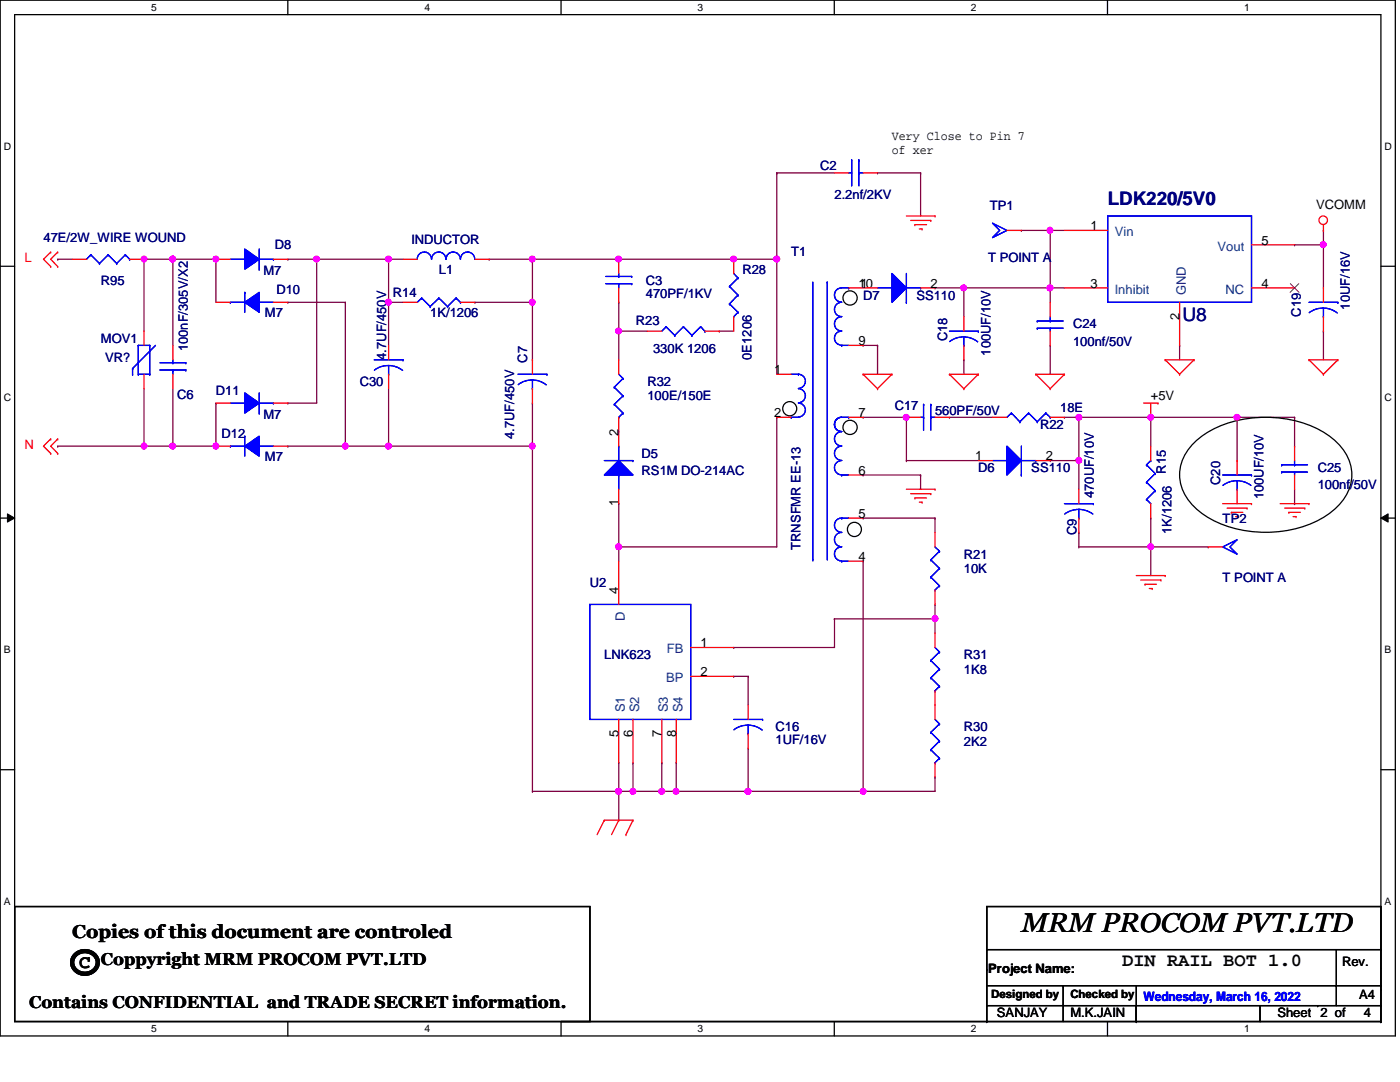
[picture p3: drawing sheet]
<svg xmlns="http://www.w3.org/2000/svg" width="279mm" height="216mm" viewBox="0 0 279 216" stroke-linecap="round" stroke-linejoin="round" font-family="sans-serif">
<path d="M0 0h278.5v206.7h-278.5zM2.9 2.9h272.7v200.9h-272.7z" fill="none" stroke="#000" stroke-width=".25"/>
<g fill="#fff">
<path d="M30.2 .3h1.1v2.3h-1.1z"/>
<path d="M30.2 204.1h1.1v2.3h-1.1z"/>
</g>
<path d="M57.4 0v2.9M57.4 203.8v2.9" fill="none" stroke="#000" stroke-width=".25"/>
<g fill="#fff">
<path d="M84.7 .3h1.1v2.3h-1.1z"/>
<path d="M84.7 204.1h1.1v2.3h-1.1z"/>
</g>
<path d="M112 0v2.9M112 203.8v2.9" fill="none" stroke="#000" stroke-width=".25"/>
<g fill="#fff">
<path d="M139.2 .3h1.1v2.3h-1.1z"/>
<path d="M139.2 204.1h1.1v2.3h-1.1z"/>
</g>
<path d="M166.5 0v2.9M166.5 203.8v2.9" fill="none" stroke="#000" stroke-width=".25"/>
<g fill="#fff">
<path d="M193.8 .3h1.1v2.3h-1.1z"/>
<path d="M193.8 204.1h1.1v2.3h-1.1z"/>
</g>
<path d="M221 0v2.9M221 203.8v2.9" fill="none" stroke="#000" stroke-width=".25"/>
<g fill="#fff">
<path d="M248.3 .3h1.1v2.3h-1.1z"/>
<path d="M248.3 204.1h1.1v2.3h-1.1z"/>
<path d="M.8 28h1.4v2.3h-1.4z"/>
<path d="M276.3 28h1.4v2.3h-1.4z"/>
<path d="M.8 78.2h1.4v2.3h-1.4z"/>
<path d="M276.3 78.2h1.4v2.3h-1.4z"/>
</g>
<path d="M0 53.1h2.9M275.6 53.1h2.9" fill="none" stroke="#000" stroke-width=".25"/>
<g fill="#fff">
<path d="M.8 128.5h1.3v2.2h-1.3z"/>
<path d="M276.3 128.5h1.3v2.2h-1.3z"/>
</g>
<path d="M0 103.4h2.9M275.6 103.4h2.9" fill="none" stroke="#000" stroke-width=".25"/>
<path d="M1.5 102.5l1.4 .9-1.4 .8zM275.6 103.4l1.4-.9v1.7z" fill="#000"/>
<path d="M1.5 102.5l1.4 .9-1.4 .8zM275.6 103.4l1.4-.9v1.7z" fill="none" stroke="#000" stroke-width=".2"/>
<g fill="#fff">
<path d="M.8 178.7h1.3v2.2h-1.3z"/>
<path d="M276.3 178.7h1.3v2.2h-1.3z"/>
</g>
<path d="M0 153.6h2.9M275.6 153.6h2.9" fill="none" stroke="#000" stroke-width=".25"/>
<path d="M77.6 60.3h.1M77.6 60.3v8.6" fill="none" stroke="#800040" stroke-width=".25"/>
<circle cx="77.5" cy="60.3" r=".56" fill="#f0f"/>
<circle cx="77.5" cy="60.3" r=".56" fill="none" stroke="#f0f" stroke-width=".25"/>
<path d="M43.1 51.7h.1M43.1 51.7v8.6M63.2 51.7h.1M63.2 51.7v28.7h-5.8M43.1 80.4h.1M43.1 80.4v8.6M57.4 80.4h.1" fill="none" stroke="#800040" stroke-width=".25"/>
<circle cx="63.2" cy="51.7" r=".56" fill="#f0f"/>
<circle cx="63.2" cy="51.7" r=".56" fill="none" stroke="#f0f" stroke-width=".25"/>
<path d="M34.5 51.7h.1M34.5 51.7h8.6M57.4 51.7h.1M57.4 51.7h5.8M57.4 60.3h.1M57.4 60.3h11.5M68.9 60.3h.1M68.9 60.3v28.7h-11.5M57.4 89h.1" fill="none" stroke="#800040" stroke-width=".25"/>
<circle cx="43.1" cy="51.7" r=".56" fill="#f0f"/>
<circle cx="43.1" cy="51.7" r=".56" fill="none" stroke="#f0f" stroke-width=".25"/>
<circle cx="34.5" cy="51.7" r=".56" fill="#f0f"/>
<circle cx="34.5" cy="51.7" r=".56" fill="none" stroke="#f0f" stroke-width=".25"/>
<path d="M11.5 51.7h.1M11.5 51.7h2.9M34.5 89h.1M34.5 89h8.6" fill="none" stroke="#800040" stroke-width=".25"/>
<circle cx="43.1" cy="89" r=".56" fill="#f0f"/>
<circle cx="43.1" cy="89" r=".56" fill="none" stroke="#f0f" stroke-width=".25"/>
<circle cx="34.4" cy="89" r=".56" fill="#f0f"/>
<circle cx="34.4" cy="89" r=".56" fill="none" stroke="#f0f" stroke-width=".25"/>
<path d="M28.7 51.7h.1M28.7 51.7v14.4M28.7 77.6v11.4M28.7 89h.1" fill="none" stroke="#800040" stroke-width=".25"/>
<circle cx="28.7" cy="51.7" r=".56" fill="#f0f"/>
<circle cx="28.7" cy="51.7" r=".56" fill="none" stroke="#f0f" stroke-width=".25"/>
<path d="M34.5 51.7h.1M34.5 51.7v17.2" fill="none" stroke="#800040" stroke-width=".25"/>
<circle cx="34.5" cy="51.7" r=".56" fill="#f0f"/>
<circle cx="34.5" cy="51.7" r=".56" fill="none" stroke="#f0f" stroke-width=".25"/>
<path d="M28.7 51.7h.1M28.7 51.7h5.8M34.5 77.6v11.4M28.7 89h.1M28.7 89h5.8M34.5 89h.1" fill="none" stroke="#800040" stroke-width=".25"/>
<circle cx="28.7" cy="89" r=".56" fill="#f0f"/>
<circle cx="28.7" cy="89" r=".56" fill="none" stroke="#f0f" stroke-width=".25"/>
<path d="M63.2 51.7h.1M63.2 51.7h14.4M11.5 89h.1M11.5 89h17.2M68.9 89h.1M68.9 89h8.7" fill="none" stroke="#800040" stroke-width=".25"/>
<circle cx="77.5" cy="89" r=".56" fill="#f0f"/>
<circle cx="77.5" cy="89" r=".56" fill="none" stroke="#f0f" stroke-width=".25"/>
<circle cx="68.9" cy="89" r=".56" fill="#f0f"/>
<circle cx="68.9" cy="89" r=".56" fill="none" stroke="#f0f" stroke-width=".25"/>
<path d="M77.6 51.7h.1M77.6 51.7v8.6M77.6 51.7h2.8M77.6 60.3h.1M77.6 77.6v11.4M77.6 60.3h2.8M77.6 89h.1" fill="none" stroke="#800040" stroke-width=".25"/>
<circle cx="77.5" cy="51.7" r=".56" fill="#f0f"/>
<circle cx="77.5" cy="51.7" r=".56" fill="none" stroke="#f0f" stroke-width=".25"/>
<path d="M97.6 51.7h.1M97.6 51.7h8.7v8.6M106.3 60.3h.1" fill="none" stroke="#800040" stroke-width=".25"/>
<circle cx="106.2" cy="60.3" r=".56" fill="#f0f"/>
<circle cx="106.2" cy="60.3" r=".56" fill="none" stroke="#f0f" stroke-width=".25"/>
<path d="M106.3 89h.1M106.3 89v68.9" fill="none" stroke="#800040" stroke-width=".25"/>
<circle cx="106.2" cy="89" r=".56" fill="#f0f"/>
<circle cx="106.2" cy="89" r=".56" fill="none" stroke="#f0f" stroke-width=".25"/>
<path d="M94.8 60.3h.1M94.8 60.3h11.5M77.6 89h.1M77.6 89h28.7M172.3 94.8h.1M172.3 94.8h11.4M180.9 83.3h.1M180.9 83.3v8.6M183.7 94.8h.1M183.7 94.8v2.8" fill="none" stroke="#800040" stroke-width=".25"/>
<circle cx="180.8" cy="83.3" r=".56" fill="#f0f"/>
<circle cx="180.8" cy="83.3" r=".56" fill="none" stroke="#f0f" stroke-width=".25"/>
<path d="M180.9 91.9h.1M180.9 91.9h14.3M189.5 83.3h.1M189.5 83.3h8.6M215.3 83.3h.1M215.3 83.3v8.6" fill="none" stroke="#800040" stroke-width=".25"/>
<circle cx="215.3" cy="91.9" r=".56" fill="#f0f"/>
<circle cx="215.3" cy="91.9" r=".56" fill="none" stroke="#f0f" stroke-width=".25"/>
<circle cx="215.3" cy="83.3" r=".56" fill="#f0f"/>
<circle cx="215.3" cy="83.3" r=".56" fill="none" stroke="#f0f" stroke-width=".25"/>
<path d="M215.3 106.3h.1M215.3 106.3v2.8M186.6 120.6h.1M186.6 120.6v2.9M149.3 157.9h.1M149.3 157.9h23" fill="none" stroke="#800040" stroke-width=".25"/>
<circle cx="149.3" cy="157.9" r=".56" fill="#f0f"/>
<circle cx="149.3" cy="157.9" r=".56" fill="none" stroke="#f0f" stroke-width=".25"/>
<path d="M215.3 83.3h.1M215.3 83.3h14.4M229.7 83.3h.1M229.7 83.3v5.7" fill="none" stroke="#800040" stroke-width=".25"/>
<circle cx="229.7" cy="83.3" r=".56" fill="#f0f"/>
<circle cx="229.7" cy="83.3" r=".56" fill="none" stroke="#f0f" stroke-width=".25"/>
<path d="M123.5 66.1h.1M123.5 66.1v5.7M229.7 103.4h.1M229.7 103.4v5.7" fill="none" stroke="#800040" stroke-width=".25"/>
<circle cx="123.4" cy="66" r=".56" fill="#f0f"/>
<circle cx="123.4" cy="66" r=".56" fill="none" stroke="#f0f" stroke-width=".25"/>
<path d="M135 157.9h.1M149.3 149.3h.1M149.3 149.3v8.6h-14.3" fill="none" stroke="#800040" stroke-width=".25"/>
<circle cx="149.3" cy="157.9" r=".56" fill="#f0f"/>
<circle cx="149.3" cy="157.9" r=".56" fill="none" stroke="#f0f" stroke-width=".25"/>
<circle cx="134.9" cy="157.9" r=".56" fill="#f0f"/>
<circle cx="134.9" cy="157.9" r=".56" fill="none" stroke="#f0f" stroke-width=".25"/>
<path d="M123.5 152.2h.1M123.5 157.9h.1M123.5 152.2v5.7M126.3 152.2h.1M126.3 152.2v5.7h-2.8" fill="none" stroke="#800040" stroke-width=".25"/>
<circle cx="123.4" cy="157.9" r=".56" fill="#f0f"/>
<circle cx="123.4" cy="157.9" r=".56" fill="none" stroke="#f0f" stroke-width=".25"/>
<path d="M126.3 157.9h.1M132.1 152.2h.1M132.1 152.2v5.7h-5.8" fill="none" stroke="#800040" stroke-width=".25"/>
<circle cx="126.3" cy="157.9" r=".56" fill="#f0f"/>
<circle cx="126.3" cy="157.9" r=".56" fill="none" stroke="#f0f" stroke-width=".25"/>
<path d="M132.1 157.9h.1M135 152.2h.1M135 152.2v5.7h-2.9" fill="none" stroke="#800040" stroke-width=".25"/>
<circle cx="132.1" cy="157.9" r=".56" fill="#f0f"/>
<circle cx="132.1" cy="157.9" r=".56" fill="none" stroke="#f0f" stroke-width=".25"/>
<path d="M172.3 83.3h.1M172.3 83.3h8.6M209.6 91.9h.1M209.6 91.9h5.7M215.3 109.1h.1M215.3 109.1h14.4M146.4 135h.1M146.4 135h2.9M123.5 157.9h.1M123.5 157.9v5.8" fill="none" stroke="#800040" stroke-width=".25"/>
<circle cx="123.4" cy="157.9" r=".56" fill="#f0f"/>
<circle cx="123.4" cy="157.9" r=".56" fill="none" stroke="#f0f" stroke-width=".25"/>
<path d="M155 83.3h.1M155 83.3v25.8h-31.5M123.5 109.1h.1M149.3 135h.1M149.3 135v5.7M106.3 157.9h.1M106.3 157.9h17.2" fill="none" stroke="#800040" stroke-width=".25"/>
<circle cx="123.4" cy="109.1" r=".56" fill="#f0f"/>
<circle cx="123.4" cy="109.1" r=".56" fill="none" stroke="#f0f" stroke-width=".25"/>
<path d="M123.5 109.1h.1M123.5 100.5h.1M123.5 100.5v11.5M172.3 157.9h.1M172.3 157.9h14.3" fill="none" stroke="#800040" stroke-width=".25"/>
<circle cx="172.2" cy="157.9" r=".56" fill="#f0f"/>
<circle cx="172.2" cy="157.9" r=".56" fill="none" stroke="#f0f" stroke-width=".25"/>
<path d="M146.4 51.7h.1M146.4 51.7h8.6M186.6 155h.1M186.6 155v2.9" fill="none" stroke="#800040" stroke-width=".25"/>
<circle cx="155" cy="51.7" r=".56" fill="#f0f"/>
<circle cx="155" cy="51.7" r=".56" fill="none" stroke="#f0f" stroke-width=".25"/>
<circle cx="146.4" cy="51.7" r=".56" fill="#f0f"/>
<circle cx="146.4" cy="51.7" r=".56" fill="none" stroke="#f0f" stroke-width=".25"/>
<g fill="none" stroke="#800040" stroke-width=".25">
<path d="M155 51.7h.1M155 51.7v23M123.5 66.1h.1M123.5 66.1h5.7M143.6 66.1h.1M143.6 66.1h2.8M175.1 68.9h.1M175.1 68.9v5.8M215.3 91.9h.1M215.3 91.9v5.7M172.3 103.4h.1M172.3 103.4h14.3"/>
<path d="M186.6 103.4h.1M186.6 103.4v2.9M146.4 129.2h.1M146.4 129.2h20.1"/>
</g>
<circle cx="155" cy="51.7" r=".56" fill="#f0f"/>
<circle cx="155" cy="51.7" r=".56" fill="none" stroke="#f0f" stroke-width=".25"/>
<g fill="none" stroke="#800040" stroke-width=".25">
<path d="M155 34.5h.1M155 34.5h11.5M155 34.5v17.2M175.1 34.5h.1M175.1 34.5h8.6M172.3 68.9h.1M172.3 68.9h2.8M172.3 112h.1M172.3 112v45.9M166.5 123.5h.1M166.5 123.5v5.7M166.5 123.5h20.1"/>
<path d="M186.6 123.5h.1M186.6 123.5v2.8"/>
</g>
<circle cx="186.6" cy="123.4" r=".56" fill="#f0f"/>
<circle cx="186.6" cy="123.4" r=".56" fill="none" stroke="#f0f" stroke-width=".25"/>
<path d="M183.7 34.5h.1M183.7 34.5v8.6M229.7 109.1h.1M229.7 109.1v5.8" fill="none" stroke="#800040" stroke-width=".25"/>
<circle cx="229.7" cy="109.1" r=".56" fill="#f0f"/>
<circle cx="229.7" cy="109.1" r=".56" fill="none" stroke="#f0f" stroke-width=".25"/>
<path d="M106.3 51.7h.1M106.3 51.7h17.2" fill="none" stroke="#800040" stroke-width=".25"/>
<circle cx="106.2" cy="51.7" r=".56" fill="#f0f"/>
<circle cx="106.2" cy="51.7" r=".56" fill="none" stroke="#f0f" stroke-width=".25"/>
<path d="M123.5 51.7h.1M123.5 51.7h22.9M123.5 60.3h.1M123.5 60.3v5.8M106.3 80.4h.1M106.3 80.4v8.6" fill="none" stroke="#800040" stroke-width=".25"/>
<circle cx="123.4" cy="51.7" r=".56" fill="#f0f"/>
<circle cx="123.4" cy="51.7" r=".56" fill="none" stroke="#f0f" stroke-width=".25"/>
<path d="M192.4 57.4h.1M192.4 57.4v5.8" fill="none" stroke="#800040" stroke-width=".25"/>
<circle cx="192.3" cy="57.4" r=".56" fill="#f0f"/>
<circle cx="192.3" cy="57.4" r=".56" fill="none" stroke="#f0f" stroke-width=".25"/>
<path d="M192.4 57.4h.1M192.4 57.4h17.2" fill="none" stroke="#800040" stroke-width=".25"/>
<circle cx="209.5" cy="57.4" r=".56" fill="#f0f"/>
<circle cx="209.5" cy="57.4" r=".56" fill="none" stroke="#f0f" stroke-width=".25"/>
<path d="M209.6 46h.1M209.6 46h2.8M258.4 48.9h.1M258.4 48.9h5.7M264.1 48.9h.1M264.1 48.9v8.5M264.1 66.1h.1M264.1 66.1v5.7" fill="none" stroke="#800040" stroke-width=".25"/>
<circle cx="264.1" cy="48.8" r=".56" fill="#f0f"/>
<circle cx="264.1" cy="48.8" r=".56" fill="none" stroke="#f0f" stroke-width=".25"/>
<g fill="none" stroke="#800040" stroke-width=".25">
<path d="M186.6 57.4h.1M186.6 57.4h5.8M209.6 57.4h.1M209.6 57.4v2.9M209.6 57.4h2.8M264.1 46h.1M264.1 46v2.9M192.4 71.8h.1M192.4 71.8v2.9M209.6 68.9h.1M209.6 68.9v5.8M235.4 68.9h.1"/>
<path d="M235.4 68.9v2.9"/>
</g>
<circle cx="209.5" cy="57.4" r=".56" fill="#f0f"/>
<circle cx="209.5" cy="57.4" r=".56" fill="none" stroke="#f0f" stroke-width=".25"/>
<path d="M209.6 46h.1M209.6 46v11.4" fill="none" stroke="#800040" stroke-width=".25"/>
<circle cx="209.5" cy="45.9" r=".56" fill="#f0f"/>
<circle cx="209.5" cy="45.9" r=".56" fill="none" stroke="#f0f" stroke-width=".25"/>
<path d="M203.8 46h.1M203.8 46h5.8M106.3 71.8h.1M106.3 60.3v11.5M212.4 83.3h.1M212.4 83.3h2.9M229.7 83.3h17.2M246.9 83.3h.1M229.7 109.1h11.4M241.1 109.1h.1" fill="none" stroke="#800040" stroke-width=".25"/>
<circle cx="246.9" cy="83.3" r=".56" fill="#f0f"/>
<circle cx="246.9" cy="83.3" r=".56" fill="none" stroke="#f0f" stroke-width=".25"/>
<path d="M246.9 91.9h.1M258.4 83.3h.1M258.4 89h.1M258.4 83.3h-11.5v8.6M258.4 83.3v5.7M258.4 97.6v2.9M258.4 100.5h.1" fill="none" stroke="#800040" stroke-width=".25"/>
<g fill="none" stroke="#f00" stroke-width=".25">
<path d="M10.1 50.3h.1M10.1 53.2h.1M10.1 50.3l-1.4 1.4 1.4 1.5M11.5 50.3h.1M11.5 53.2h.1M11.5 50.3l-1.4 1.4 1.4 1.5M180.9 43.1h5.7M181.7 44h4.1M182.6 44.8h.1M182.6 44.8h2.3M183.5 45.7h.5M184 45.7h.1"/>
<path d="M185.8 44h.1M186.6 43.1h.1M264.1 46h.1M264.1 44.8v1.2M172.3 74.7h.1M172.3 74.7h5.7M172.3 74.7l2.8 2.9M175.1 77.6h.1M178 74.7h.1M178 74.7l-2.9 2.9M189.5 74.7h.1M189.5 74.7h5.7"/>
<path d="M189.5 74.7l2.9 2.9M192.4 77.6h.1M195.2 74.7h.1M195.2 74.7l-2.8 2.9M206.7 74.7h.1M206.7 74.7h5.7M206.7 74.7l2.9 2.9M209.6 77.6h.1M212.4 74.7h.1M212.4 74.7l-2.8 2.9M232.5 71.8h.1M232.5 71.8h5.8"/>
<path d="M232.5 71.8l2.9 2.9M235.4 74.7h.1M238.3 71.8h.1M238.3 71.8l-2.9 2.9M261.2 71.8h.1M261.2 71.8h5.8M261.2 71.8l2.9 2.9M264.1 74.7h.1M267 71.8h.1M267 71.8l-2.9 2.9M10.1 87.6h.1M10.1 90.5h.1"/>
<path d="M10.1 87.6l-1.4 1.4 1.4 1.5M11.5 87.6h.1M11.5 90.5h.1M11.5 87.6l-1.4 1.4 1.4 1.5M180.9 97.6h5.7M181.7 98.5h4.1M182.6 99.4h.1M182.6 99.4h2.3M185.8 98.5h.1M186.6 97.6h.1M228.2 80.4h2.9M229.7 83.3h.1"/>
<path d="M229.7 80.4v2.9M231.1 80.4h.1M183.5 100.2h.5M184 100.2h.1M226.8 114.9h5.7M227.7 115.7h4M228.5 116.6h.1M228.5 116.6h2.3M229.4 117.4h.6M230 117.4h.1M231.7 115.7h.1M232.5 114.9h.1"/>
<path d="M244 100.5h5.8M244.9 101.4h4M245.7 102.2h.1M245.7 102.2h2.3M246.6 103.1h.6M247.2 103.1h.1M248.9 101.4h.1M249.8 100.5h.1M255.5 100.5h5.7M256.4 101.4h4M257.2 102.2h.1M257.2 102.2h2.3"/>
<path d="M258.1 103.1h.6M258.7 103.1h.1M260.4 101.4h.1M261.2 100.5h.1M120.6 163.7h.1M120.6 163.7l-1.4 2.8M120.6 163.7h5.7M123.5 163.7h.1M123.5 163.7l-1.5 2.8M124.9 166.5h.1M126.3 163.7h.1M126.3 163.7l-1.4 2.8"/>
<circle cx="264.1" cy="43.9" r=".85"/>
</g>
<g fill="none" stroke="#000" stroke-width=".25">
<path d="M238.3 88.3a20.9 20.9 0 0 1 16.1-5 18.9 18.9 0 0 1 13.3 6 8.4 8.4 0 0 1-.8 11.8 20.9 20.9 0 0 1-16.1 5.1 18.9 18.9 0 0 1-13.3-6 8.4 8.4 0 0 1 .8-11.9zM2.9 180.9h114.8v22.9h-114.8zM196.9 180.9h78.7v8.6h-78.7zM196.9 193.5h.1M196.9 189.5h.1M196.9 196.7h78.7M196.9 189.5v11.2M212.2 196.7h.1M212.2 196.7v7.1M226.8 196.7v7.1M266.7 196.7h.1M266.7 189.5v11.2"/>
<path d="M275.6 197.5h.1M275.6 196.7h.1M275.6 189.5h.1M275.6 189.5v14.3M112 203.8h84.9M196.9 200.7h29.9v3.1h-29.9zM196.9 203.8h.1M226.8 200.7h24.7v3.1h-24.7zM226.8 203.8h.1M251.5 203.8h24.1M251.5 200.7h24.1M263 200.7h.1"/>
<path d="M275.6 200.7h.1M275.6 203.8h.1"/>
<circle cx="169.6" cy="59.5" r="1.43"/>
<circle cx="157.6" cy="81.6" r="1.41"/>
<circle cx="169.6" cy="85.3" r="1.43"/>
<circle cx="170.5" cy="105.6" r="1.41"/>
</g>
<path d="M15 190.6a2.64 2.64 0 0 1 2.7-.7 2.64 2.64 0 0 1 1.8 2.1 2.58 2.58 0 0 1-2.5 2.3 2.58 2.58 0 0 1-2.6-2.3l.1-.5z" fill="none" stroke="#000" stroke-width=".85"/>
<path d="M46 89h.1M46 89h2.9M48.9 87h.1M48.9 87v4M51.7 89h.1M51.7 89h2.9" fill="none" stroke="#00f" stroke-width=".25"/>
<path d="M48.9 89l2.8-2v4z" fill-rule="evenodd" fill="#00f"/>
<path d="M46 89h.1M46 89h2.9M48.9 89l2.8-2v4zM48.9 87h.1M48.9 87v4M51.7 89h.1M51.7 89h2.9" fill="none" stroke="#00f" stroke-width=".25"/>
<path d="M48.9 89l2.8-2v4z" fill-rule="evenodd" fill="#00f"/>
<path d="M51.7 78.4v4M46 80.4h2.9M48.9 89l2.8-2v4zM48.9 80.4h.1M51.7 82.4h.1M51.7 80.4h2.9M54.6 80.4h.1" fill="none" stroke="#00f" stroke-width=".25"/>
<path d="M43.1 89h2.9M54.6 89h2.8" fill="none" stroke="#f00" stroke-width=".25"/>
<path d="M48.9 78.4l2.8 2-2.8 2z" fill-rule="evenodd" fill="#00f"/>
<path d="M48.9 78.4l2.8 2-2.8 2zM51.7 78.4v4M46 80.4h2.9M48.9 80.4h.1M51.7 82.4h.1M51.7 80.4h2.9M54.6 80.4h.1" fill="none" stroke="#00f" stroke-width=".25"/>
<path d="M48.9 78.4l2.8 2-2.8 2z" fill-rule="evenodd" fill="#00f"/>
<path d="M46 51.7h2.9M48.9 51.7h.1M51.7 53.7h.1M51.7 49.7v4M51.7 51.7h2.9M54.6 51.7h.1M48.9 78.4l2.8 2-2.8 2z" fill="none" stroke="#00f" stroke-width=".25"/>
<path d="M43.1 80.4h2.9M54.6 80.4h2.8" fill="none" stroke="#f00" stroke-width=".25"/>
<path d="M48.9 49.7l2.8 2-2.8 2z" fill-rule="evenodd" fill="#00f"/>
<path d="M46 51.7h2.9M48.9 49.7l2.8 2-2.8 2zM48.9 51.7h.1M51.7 53.7h.1M51.7 49.7v4M51.7 51.7h2.9M54.6 51.7h.1" fill="none" stroke="#00f" stroke-width=".25"/>
<path d="M48.9 49.7l2.8 2-2.8 2z" fill-rule="evenodd" fill="#00f"/>
<g fill="none" stroke="#00f" stroke-width=".25">
<path d="M48.9 49.7l2.8 2-2.8 2zM48.9 58.3h.1M48.9 58.3v4M162.2 56.3v55.4M165.1 56.3h.1M165.1 56.3v55.4M169.4 57.4h-1.4a1.42 1.42 0 0 0-1.5 1.5 1.42 1.42 0 0 0 1.5 1.4M169.4 57.4h.1M46 60.3h.1M46 60.3h2.9M51.7 60.3h.1M51.7 60.3h2.9"/>
<path d="M103.4 74.7h5.7M106.3 77.6h.1M106.3 75.8l1.4 .3 1.3 .7M106.3 75.8l-1.6 .2-1.3 .8M106.3 75.8v1.8M109.1 74.7h.1M157.9 74.7h1.4M159.3 74.7h.1M159.3 74.7a1.42 1.42 0 0 1 1.4 1.4 1.42 1.42 0 0 1-1.4 1.4 1.44 1.44 0 0 1 1.4 1.5 1.44 1.44 0 0 1-1.4 1.4M168 60.3a1.42 1.42 0 0 0-1.5 1.4 1.42 1.42 0 0 0 1.5 1.5M168 63.2a1.44 1.44 0 0 0-1.5 1.4 1.44 1.44 0 0 0 1.5 1.5 1.4 1.4 0 0 0-1.5 1.4 1.4 1.4 0 0 0 1.5 1.4M168 68.9h.1"/>
<path d="M168 68.9h1.4M157.9 83.3h.1M157.9 83.3h1.4M159.3 80.4a1.4 1.4 0 0 1 1.4 1.4 1.4 1.4 0 0 1-1.4 1.4M168 86.1a1.42 1.42 0 0 0-1.5 1.5 1.42 1.42 0 0 0 1.5 1.4 1.44 1.44 0 0 0-1.5 1.4 1.44 1.44 0 0 0 1.5 1.5M168 91.9a1.42 1.42 0 0 0-1.5 1.4 1.42 1.42 0 0 0 1.5 1.4M168 94.8h.1M168 94.8h1.4M169.4 83.3h-1.4a1.42 1.42 0 0 0-1.5 1.4 1.42 1.42 0 0 0 1.5 1.4M169.4 83.3h.1M162.2 111.7h.1M168 103.4a1.42 1.42 0 0 0-1.5 1.4 1.42 1.42 0 0 0 1.5 1.4"/>
<path d="M168 106.3a1.42 1.42 0 0 0-1.5 1.4 1.42 1.42 0 0 0 1.5 1.4 1.42 1.42 0 0 0-1.5 1.4 1.42 1.42 0 0 0 1.5 1.4M168 103.4h.1M168 112h.1M168 103.4h1.4M168 112h1.4M244 109.1l2.9-1.4-1.5 1.4 1.5 1.5z"/>
</g>
<g fill="none" stroke="#f00" stroke-width=".25">
<path d="M43.1 51.7h2.9M54.6 51.7h2.8M169.4 57.4h2.9M106.3 71.8v2.9M106.3 77.6v2.8M155 74.7h2.9M169.4 68.9h2.9M155 83.3h2.9M169.4 83.3h2.9M169.4 94.8h2.9M169.4 112h2.9M169.4 103.4h2.9"/>
<path d="M241.1 109.1h2.9"/>
</g>
<path d="M48.9 60.3l2.8-2v4z" fill-rule="evenodd" fill="#00f"/>
<path d="M48.9 58.3h.1M48.9 58.3v4M46 60.3h.1M46 60.3h2.9M48.9 60.3l2.8-2v4zM51.7 60.3h.1M51.7 60.3h2.9" fill="none" stroke="#00f" stroke-width=".25"/>
<path d="M48.9 60.3l2.8-2v4z" fill-rule="evenodd" fill="#00f"/>
<g fill="none" stroke="#00f" stroke-width=".25">
<path d="M169.4 34.5h.6M170 34.5h.1M170 31.9h.1M170 31.9v5.2M171.4 31.9h.1M171.4 34.5h.1M171.4 34.5h.9M171.4 31.9v5.2M83.3 51.7a1.42 1.42 0 0 1 1.4-1.4 1.42 1.42 0 0 1 1.4 1.4M84.2 59.5h.1M84.2 59.5l-.9 .8M84.2 59.5l1.7 1.7"/>
<path d="M86.1 51.7a1.42 1.42 0 0 1 1.5-1.4 1.42 1.42 0 0 1 1.4 1.4 1.44 1.44 0 0 1 1.4-1.4 1.44 1.44 0 0 1 1.5 1.4M87.6 59.5h.1M87.6 59.5l-1.7 1.7M87.6 59.5l1.7 1.7M91 59.5h.1M91 59.5l-1.7 1.7M91 59.5l.9 .8M91.9 51.7a1.42 1.42 0 0 1 1.4-1.4 1.42 1.42 0 0 1 1.4 1.4M120.9 56.6h5.2M120.9 55.2h5.2M123.5 55.2h.1M123.5 56.6h.1"/>
<path d="M123.5 54.6v.6M123.5 56.6v.8M126.1 56.6h.1M126.1 55.2h.1M145.6 57.1h.1M145.6 57.1l1.7 1.8M146.4 54.6l.9 .9M147.3 55.5h.1M147.3 58.9h.1M147.3 55.5l-1.7 1.6M147.3 58.9l-1.7 1.7M198.1 44.5l2.9 1.5-2.9 1.4 1.4-1.4z"/>
<path d="M221.1 43.1h28.7v17.2h-28.7zM26.5 73.5h.1M26.5 74.7h.1M26.5 73.5v1.2M27.6 74.7h.1M27.6 68.9h.1M27.6 68.9h2.3M27.6 74.7h2.3M27.6 68.9v5.8M29.9 68.9h.1M29.9 74.7h.1M29.9 68.9v5.8"/>
<path d="M31 68.9l-4.5 4.6M31.9 73.8h5.2M31.9 72.4h5.2M34.5 72.4h.1M34.5 73.8h.1M34.5 71.8v.6M34.5 73.8v.9M37.1 73.8h.1M37.1 72.4h.1M48.9 60.3l2.8-2v4zM74.7 71.8h5.7M77.6 74.7h.1"/>
<path d="M77.6 72.9l1.4 .3 1.3 .7M77.6 72.9l-1.6 .3-1.3 .7M77.6 72.9v1.8M80.4 71.8h.1M85.9 61.2h.1M89.3 61.2h.1M91.9 60.3h.1M122.6 77.3h.1M122.6 77.3l1.7 1.7M123.5 74.7l.8 .8M124.3 75.5h.1M124.3 79h.1"/>
<path d="M124.3 75.5l-1.7 1.8M124.3 79l-1.7 1.7M132.9 65.2h.1M132.9 65.2l-.8 .9M132.9 65.2l1.8 1.7M134.7 66.9h.1M136.4 65.2h.1M136.4 65.2l-1.7 1.7M136.4 65.2l1.7 1.7M138.1 66.9h.1M139.8 65.2h.1M139.8 65.2l-1.7 1.7"/>
<path d="M139.8 65.2l.9 .9M140.7 66.1h.1M145.6 60.6h.1M145.6 60.6l1.7 1.7M146.4 63.2h.1M147.3 62.3h.1M147.3 62.3l-.9 .9M189.5 66.1h5.7M192.4 68.9h.1M192.4 67.2l1.4 .3 1.3 .7M192.4 67.2l-1.6 .3-1.3 .7M192.4 67.2v1.7"/>
<path d="M195.2 66.1h.1M261.2 60.3h5.8M264.1 63.2h.1M264.1 61.5l1.5 .2 1.3 .7M264.1 61.5l-1.5 .2-1.3 .7M264.1 61.5v1.7M267 60.3h.1M122.6 80.7h.1M122.6 80.7l1.7 1.7M123.5 83.3h.1M124.3 82.4h.1M124.3 82.4l-.8 .9"/>
<path d="M183.7 83.3h.6M184.3 83.3h.1M184.3 80.7h.1M184.3 80.7v5.2M185.8 80.7h.1M185.8 83.3h.1M185.8 83.3h.8M185.8 80.7v5.2M201.8 82.4h.1M201.8 82.4l-.8 .9M201.8 82.4l1.7 1.8M203.5 84.2h.1"/>
<path d="M205.3 82.4h.1M205.3 82.4l-1.8 1.8M205.3 82.4l1.7 1.8M207 84.2h.1M208.7 82.4h.1M208.7 82.4l-1.7 1.8M208.7 82.4l.9 .9M209.6 83.3h.1M228.8 99.7h.1M228.8 96.2h.1M228.8 92.8h.1M228.8 99.7l.9 .8"/>
<path d="M228.8 96.2l1.7 1.7M228.8 92.8l1.7 1.7M229.7 91.9h.1M229.7 91.9l-.9 .9M230.5 97.9h.1M230.5 94.5h.1M230.5 97.9l-1.7 1.8M230.5 94.5l-1.7 1.7M244 94.8h5.8M246.9 97.6h.1M246.9 95.9l1.4 .3 1.3 .7M246.9 95.9l-1.5 .3-1.3 .7"/>
<path d="M246.9 95.9v1.7M249.8 94.8h.1M255.8 92.8h.1M255.8 94.2h.1M255.8 92.8h5.1M255.8 94.2h5.1M258.4 94.2h.1M258.4 92.8h.1M258.4 91.9v.9M258.4 94.2v.6M185.8 111.7h.1M185.8 115.1h.1"/>
<path d="M185.8 111.7l1.7 1.7M185.8 115.1l1.7 1.8M186.6 117.7h.1M186.6 109.1l.9 .9M187.5 110h.1M187.5 113.4h.1M187.5 116.9h.1M187.5 110l-1.7 1.7M187.5 113.4l-1.7 1.7M187.5 116.9l-.9 .8M212.4 100.5h5.8M215.3 103.4h.1"/>
<path d="M215.3 101.6l1.5 .3 1.3 .7M215.3 101.6l-1.5 .3-1.3 .7M215.3 101.6v1.8M218.2 100.5h.1M117.7 120.6h20.1v23h-20.1zM185.8 131.8h.1M185.8 135.3h.1M185.8 131.8l1.7 1.7M185.8 135.3l1.7 1.6M186.6 137.8h.1M186.6 129.2l.9 .9M187.5 130.1h.1"/>
<path d="M187.5 133.5h.1M187.5 136.9h.1M187.5 130.1l-1.7 1.7M187.5 133.5l-1.7 1.8M187.5 136.9l-.9 .9M185.8 146.1h.1M185.8 149.6h.1M185.8 146.1l1.7 1.8M185.8 149.6l1.7 1.7M186.6 152.2h.1M186.6 143.6l.9 .8M187.5 144.4h.1"/>
<path d="M187.5 147.9h.1M187.5 151.3h.1M187.5 144.4l-1.7 1.7M187.5 147.9l-1.7 1.7M187.5 151.3l-.9 .9"/>
</g>
<g fill="none" stroke="#f00" stroke-width=".25">
<path d="M166.5 34.5h2.9M172.3 34.5h2.8M80.4 51.7h2.9M94.8 51.7h2.8M123.5 51.7v2.9M123.5 57.4v2.9M146.4 51.7v2.9M201 46h2.8M212.4 46h8.7M212.4 57.4h8.7M249.8 57.4h8.6M249.8 48.9h8.6"/>
<path d="M264.1 57.4v2.9M28.7 66.1v2.8M28.7 74.7v2.9M34.5 68.9v2.9M34.5 74.7v2.9M43.1 60.3h2.9M54.6 60.3h2.8M77.6 68.9v2.9M77.6 74.7v2.9M80.4 60.3h2.9M91.9 60.3h2.9M123.5 71.8v2.9"/>
<path d="M129.2 66.1h2.9M140.7 66.1h2.9M146.4 63.2v2.9M192.4 63.2v2.9M192.4 68.9v2.9M235.4 60.3v8.6M264.1 63.2v2.9M123.5 83.3v2.8M180.9 83.3h2.8M186.6 83.3h2.9M198.1 83.3h2.9M209.6 83.3h2.8"/>
<path d="M215.3 97.6v2.9M229.7 89v2.9M246.9 91.9v2.9M246.9 97.6v2.9M258.4 89v2.9M258.4 94.8v2.8M123.5 112v8.6M186.6 106.3v2.8M186.6 117.7v2.9M215.3 103.4v2.9M229.7 100.5v2.9M137.8 129.2h8.6"/>
<path d="M137.8 135h8.6M186.6 126.3v2.9M186.6 137.8v5.8M123.5 143.6v8.6M126.3 143.6v8.6M132.1 143.6v8.6M135 143.6v8.6M186.6 152.2v2.8"/>
</g>
<path d="M257.5 56.6l1.7 1.7M259.2 56.6l-1.7 1.7" fill="none" stroke="#804000" stroke-width=".2"/>
<path d="M123.5 91.9l2.8 2.9h-5.7z" fill="#00f"/>
<path d="M120.6 91.9h5.7M123.5 91.9l2.8 2.9h-5.7zM123.5 94.8h.1M123.5 89h.1M123.5 89v2.9M123.5 94.8v2.8M126.3 91.9h.1" fill="none" stroke="#00f" stroke-width=".25"/>
<path d="M123.5 91.9l2.8 2.9h-5.7z" fill="#00f"/>
<path d="M120.6 91.9h5.7M123.5 91.9l2.8 2.9h-5.7zM123.5 94.8h.1M123.5 89h.1M123.5 89v2.9M123.5 94.8v2.8M126.3 91.9h.1" fill="none" stroke="#00f" stroke-width=".25"/>
<path d="M123.5 86.1v2.9M123.5 97.6v2.9" fill="none" stroke="#f00" stroke-width=".25"/>
<path d="M201 89l2.8 2.9-2.8 2.9z" fill="#00f"/>
<path d="M198.1 91.9h2.9M201 89l2.8 2.9-2.8 2.9zM201 91.9h.1M203.8 94.8h.1M203.8 89v5.8M203.8 91.9h2.9M206.7 91.9h.1" fill="none" stroke="#00f" stroke-width=".25"/>
<path d="M201 89l2.8 2.9-2.8 2.9z" fill="#00f"/>
<g fill="none" stroke="#00f" stroke-width=".25">
<path d="M18.1 50.8h.1M18.1 50.8l-.8 .9M18.1 50.8l1.8 1.8M19.9 52.6h.1M21.6 50.8h.1M21.6 50.8l-1.7 1.8M21.6 50.8l1.7 1.8M23.3 52.6h.1M25 50.8h.1M25 50.8l-1.7 1.8M25 50.8l.9 .9M25.9 51.7h.1"/>
<path d="M207 64.1h.1M207 65.5h.1M207 64.1h5.2M207 65.5h5.2M209.6 65.5h.1M209.6 64.1h.1M209.6 63.2v.9M209.6 65.5v.6M198.1 91.9h2.9M201 89l2.8 2.9-2.8 2.9zM201 91.9h.1M203.8 94.8h.1"/>
<path d="M203.8 89v5.8M203.8 91.9h2.9M206.7 91.9h.1M146.4 143.6h5.8M149.3 146.4h.1M149.3 144.7l1.5 .2 1.3 .8M149.3 144.7l-1.5 .2-1.3 .7M149.3 144.7v1.7M152.2 143.6h.1"/>
</g>
<path d="M14.4 51.7h2.9M25.9 51.7h2.8M209.6 60.3v2.9M209.6 66.1v2.8M195.2 91.9h2.9M206.7 91.9h2.9M149.3 140.7v2.9M149.3 146.4v2.9" fill="none" stroke="#f00" stroke-width=".25"/>
<path d="M178 54.6l2.9 2.8-2.9 2.9z" fill="#00f"/>
<path d="M175.1 57.4h2.9M178 54.6l2.9 2.8-2.9 2.9zM178 57.4h.1M180.9 54.6v5.7M180.9 57.4h2.8M183.7 57.4h.1M180.9 60.3h.1" fill="none" stroke="#00f" stroke-width=".25"/>
<path d="M178 54.6l2.9 2.8-2.9 2.9z" fill="#00f"/>
<path d="M175.1 57.4h2.9M178 54.6l2.9 2.8-2.9 2.9zM178 57.4h.1M180.9 54.6v5.7M180.9 57.4h2.8M183.7 57.4h.1M180.9 60.3h.1" fill="none" stroke="#00f" stroke-width=".25"/>
<path d="M172.3 57.4h2.8M183.7 57.4h2.9" fill="none" stroke="#f00" stroke-width=".25"/>
<circle cx="77.5" cy="60.3" r=".56" fill="#f0f"/>
<circle cx="77.5" cy="60.3" r=".56" fill="none" stroke="#f0f" stroke-width=".25"/>
<circle cx="63.2" cy="51.7" r=".56" fill="#f0f"/>
<circle cx="63.2" cy="51.7" r=".56" fill="none" stroke="#f0f" stroke-width=".25"/>
<circle cx="43.1" cy="51.7" r=".56" fill="#f0f"/>
<circle cx="43.1" cy="51.7" r=".56" fill="none" stroke="#f0f" stroke-width=".25"/>
<circle cx="34.5" cy="51.7" r=".56" fill="#f0f"/>
<circle cx="34.5" cy="51.7" r=".56" fill="none" stroke="#f0f" stroke-width=".25"/>
<circle cx="43.1" cy="89" r=".56" fill="#f0f"/>
<circle cx="43.1" cy="89" r=".56" fill="none" stroke="#f0f" stroke-width=".25"/>
<circle cx="34.4" cy="89" r=".56" fill="#f0f"/>
<circle cx="34.4" cy="89" r=".56" fill="none" stroke="#f0f" stroke-width=".25"/>
<circle cx="28.7" cy="51.7" r=".56" fill="#f0f"/>
<circle cx="28.7" cy="51.7" r=".56" fill="none" stroke="#f0f" stroke-width=".25"/>
<circle cx="34.5" cy="51.7" r=".56" fill="#f0f"/>
<circle cx="34.5" cy="51.7" r=".56" fill="none" stroke="#f0f" stroke-width=".25"/>
<circle cx="28.7" cy="89" r=".56" fill="#f0f"/>
<circle cx="28.7" cy="89" r=".56" fill="none" stroke="#f0f" stroke-width=".25"/>
<circle cx="77.5" cy="89" r=".56" fill="#f0f"/>
<circle cx="77.5" cy="89" r=".56" fill="none" stroke="#f0f" stroke-width=".25"/>
<circle cx="68.9" cy="89" r=".56" fill="#f0f"/>
<circle cx="68.9" cy="89" r=".56" fill="none" stroke="#f0f" stroke-width=".25"/>
<circle cx="77.5" cy="51.7" r=".56" fill="#f0f"/>
<circle cx="77.5" cy="51.7" r=".56" fill="none" stroke="#f0f" stroke-width=".25"/>
<circle cx="106.2" cy="60.3" r=".56" fill="#f0f"/>
<circle cx="106.2" cy="60.3" r=".56" fill="none" stroke="#f0f" stroke-width=".25"/>
<circle cx="106.2" cy="89" r=".56" fill="#f0f"/>
<circle cx="106.2" cy="89" r=".56" fill="none" stroke="#f0f" stroke-width=".25"/>
<circle cx="180.8" cy="83.3" r=".56" fill="#f0f"/>
<circle cx="180.8" cy="83.3" r=".56" fill="none" stroke="#f0f" stroke-width=".25"/>
<circle cx="215.3" cy="91.9" r=".56" fill="#f0f"/>
<circle cx="215.3" cy="91.9" r=".56" fill="none" stroke="#f0f" stroke-width=".25"/>
<circle cx="215.3" cy="83.3" r=".56" fill="#f0f"/>
<circle cx="215.3" cy="83.3" r=".56" fill="none" stroke="#f0f" stroke-width=".25"/>
<circle cx="149.3" cy="157.9" r=".56" fill="#f0f"/>
<circle cx="149.3" cy="157.9" r=".56" fill="none" stroke="#f0f" stroke-width=".25"/>
<circle cx="229.7" cy="83.3" r=".56" fill="#f0f"/>
<circle cx="229.7" cy="83.3" r=".56" fill="none" stroke="#f0f" stroke-width=".25"/>
<circle cx="123.4" cy="66" r=".56" fill="#f0f"/>
<circle cx="123.4" cy="66" r=".56" fill="none" stroke="#f0f" stroke-width=".25"/>
<circle cx="149.3" cy="157.9" r=".56" fill="#f0f"/>
<circle cx="149.3" cy="157.9" r=".56" fill="none" stroke="#f0f" stroke-width=".25"/>
<circle cx="134.9" cy="157.9" r=".56" fill="#f0f"/>
<circle cx="134.9" cy="157.9" r=".56" fill="none" stroke="#f0f" stroke-width=".25"/>
<circle cx="123.4" cy="157.9" r=".56" fill="#f0f"/>
<circle cx="123.4" cy="157.9" r=".56" fill="none" stroke="#f0f" stroke-width=".25"/>
<circle cx="126.3" cy="157.9" r=".56" fill="#f0f"/>
<circle cx="126.3" cy="157.9" r=".56" fill="none" stroke="#f0f" stroke-width=".25"/>
<circle cx="132.1" cy="157.9" r=".56" fill="#f0f"/>
<circle cx="132.1" cy="157.9" r=".56" fill="none" stroke="#f0f" stroke-width=".25"/>
<circle cx="123.4" cy="157.9" r=".56" fill="#f0f"/>
<circle cx="123.4" cy="157.9" r=".56" fill="none" stroke="#f0f" stroke-width=".25"/>
<circle cx="123.4" cy="109.1" r=".56" fill="#f0f"/>
<circle cx="123.4" cy="109.1" r=".56" fill="none" stroke="#f0f" stroke-width=".25"/>
<circle cx="172.2" cy="157.9" r=".56" fill="#f0f"/>
<circle cx="172.2" cy="157.9" r=".56" fill="none" stroke="#f0f" stroke-width=".25"/>
<circle cx="155" cy="51.7" r=".56" fill="#f0f"/>
<circle cx="155" cy="51.7" r=".56" fill="none" stroke="#f0f" stroke-width=".25"/>
<circle cx="146.4" cy="51.7" r=".56" fill="#f0f"/>
<circle cx="146.4" cy="51.7" r=".56" fill="none" stroke="#f0f" stroke-width=".25"/>
<circle cx="155" cy="51.7" r=".56" fill="#f0f"/>
<circle cx="155" cy="51.7" r=".56" fill="none" stroke="#f0f" stroke-width=".25"/>
<circle cx="186.6" cy="123.4" r=".56" fill="#f0f"/>
<circle cx="186.6" cy="123.4" r=".56" fill="none" stroke="#f0f" stroke-width=".25"/>
<circle cx="229.7" cy="109.1" r=".56" fill="#f0f"/>
<circle cx="229.7" cy="109.1" r=".56" fill="none" stroke="#f0f" stroke-width=".25"/>
<circle cx="106.2" cy="51.7" r=".56" fill="#f0f"/>
<circle cx="106.2" cy="51.7" r=".56" fill="none" stroke="#f0f" stroke-width=".25"/>
<circle cx="123.4" cy="51.7" r=".56" fill="#f0f"/>
<circle cx="123.4" cy="51.7" r=".56" fill="none" stroke="#f0f" stroke-width=".25"/>
<circle cx="192.3" cy="57.4" r=".56" fill="#f0f"/>
<circle cx="192.3" cy="57.4" r=".56" fill="none" stroke="#f0f" stroke-width=".25"/>
<circle cx="209.5" cy="57.4" r=".56" fill="#f0f"/>
<circle cx="209.5" cy="57.4" r=".56" fill="none" stroke="#f0f" stroke-width=".25"/>
<circle cx="264.1" cy="48.8" r=".56" fill="#f0f"/>
<circle cx="264.1" cy="48.8" r=".56" fill="none" stroke="#f0f" stroke-width=".25"/>
<circle cx="209.5" cy="57.4" r=".56" fill="#f0f"/>
<circle cx="209.5" cy="57.4" r=".56" fill="none" stroke="#f0f" stroke-width=".25"/>
<circle cx="209.5" cy="45.9" r=".56" fill="#f0f"/>
<circle cx="209.5" cy="45.9" r=".56" fill="none" stroke="#f0f" stroke-width=".25"/>
<circle cx="246.9" cy="83.3" r=".56" fill="#f0f"/>
<circle cx="246.9" cy="83.3" r=".56" fill="none" stroke="#f0f" stroke-width=".25"/>
<text font-size="5.4" x="203.8" y="185.9">MRM PROCOM PVT.LTD</text>
<g font-size="3.7" fill="#000080">
<text x="221.1" y="40.9">LDK220/5V0</text>
<text x="236" y="64">U8</text>
</g>
<g font-size="3.7">
<text x="14.4" y="187.2">Copies of this document are controled</text>
<text x="15.8" y="193.1">C Coppyright MRM PROCOM PVT.LTD</text>
<text x="223.9" y="192.7">DIN RAIL BOT 1.0</text>
</g>
<text font-size="3.4" x="5.8" y="201.2">Contains CONFIDENTIAL and TRADE SECRET information.</text>
<g font-size="2.6">
<text x="178" y="27.9">Very Close to Pin 7</text>
<text x="178" y="30.7">of xer</text>
<text x="262.7" y="41.7">VCOMM</text>
<text x="217.6" y="45.9">1</text>
<text x="251.8" y="48.8">5</text>
<text x="171.4" y="57.4">10</text>
<text x="171.7" y="57.4">1</text>
<text x="185.7" y="57.4">2</text>
<text x="217.6" y="57.4">3</text>
<text x="251.8" y="57.4">4</text>
<text x="235.4" y="63.8" transform="rotate(-90 235.4 63.8)">2</text>
<text x="171.4" y="68.9">9</text>
<text x="154.5" y="74.6">1</text>
<text x="154.5" y="83.2">2</text>
<text x="171.4" y="83.2">7</text>
<text x="229.7" y="79.9">+5V</text>
<text x="123.4" y="87" transform="rotate(-90 123.4 87)">2</text>
<text x="171.4" y="94.7">6</text>
<text x="194.6" y="91.9">1</text>
<text x="208.7" y="91.9">2</text>
<text x="123.4" y="101" transform="rotate(-90 123.4 101)">1</text>
<text x="171.4" y="103.3">5</text>
<text x="171.4" y="111.9">4</text>
<text x="123.4" y="118.6" transform="rotate(-90 123.4 118.6)">4</text>
<text x="139.8" y="129.2">1</text>
<text x="139.8" y="134.9">2</text>
<text x="123.4" y="147" transform="rotate(-90 123.4 147)">5</text>
<text x="126.3" y="147" transform="rotate(-90 126.3 147)">6</text>
<text x="132" y="147" transform="rotate(-90 132 147)">7</text>
<text x="134.9" y="147" transform="rotate(-90 134.9 147)">8</text>
<text x="197.2" y="194.2">Project Name:</text>
<text x="267.8" y="192.7">Rev.</text>
<text x="199" y="203">SANJAY</text>
<text x="213.6" y="203">M.K.JAIN</text>
<text x="254.9" y="203">Sheet</text>
<text x="263.5" y="203">2 of</text>
<text x="271.3" y="199.3">A4</text>
<text x="272.2" y="203">4</text>
</g>
<g font-size="2.6" fill="#000080">
<text x="163.7" y="34">C2</text>
<text x="166.5" y="39.7">2.2nf/2KV</text>
<text x="197.5" y="42">TP1</text>
<text x="8.7" y="48.3">47E/2W_WIRE WOUND</text>
<text x="54.9" y="49.7">D8</text>
<text x="82.1" y="48.6">INDUCTOR</text>
<text x="157.9" y="51.2">T1</text>
<text x="197.2" y="52.3">T POINT A</text>
<text x="20.2" y="56.9">R95</text>
<text x="52.6" y="54.9">M7</text>
<text x="55.2" y="58.6">D10</text>
<text x="78.4" y="59.2">R14</text>
<text x="87.6" y="54.6">L1</text>
<text x="128.9" y="56.9">C3</text>
<text x="128.9" y="59.5">470PF/1KV</text>
<text x="148.2" y="54.6">R28</text>
<text x="172.3" y="59.8">D7</text>
<text x="182.9" y="59.8">SS110</text>
<text x="52.9" y="63.2">M7</text>
<text x="85.9" y="63.2">1K/1206</text>
<text x="126.9" y="64.9">R23</text>
<text x="214.2" y="65.5">C24</text>
<text x="259.6" y="63.2" transform="rotate(-90 259.6 63.2)">C19</text>
<text x="269.4" y="61.8" transform="rotate(-90 269.4 61.8)">10UF/16V</text>
<text x="20.2" y="68.4">MOV1</text>
<text x="37.5" y="70.1" transform="rotate(-90 37.5 70.1)">100nF/305V/X2</text>
<text x="77.1" y="71.8" transform="rotate(-90 77.1 71.8)">4.7UF/450V</text>
<text x="130.3" y="70.4">330K 1206</text>
<text x="150" y="71.8" transform="rotate(-90 150 71.8)">0E1206</text>
<text x="189" y="68.1" transform="rotate(-90 189 68.1)">C18</text>
<text x="197.7" y="71" transform="rotate(-90 197.7 71)">100UF/10V</text>
<text x="214.2" y="69">100nf/50V</text>
<text x="21" y="72.1">VR?</text>
<text x="71.8" y="77">C30</text>
<text x="105.2" y="72.4" transform="rotate(-90 105.2 72.4)">C7</text>
<text x="129.2" y="77">R32</text>
<text x="35.3" y="79.6">C6</text>
<text x="43.1" y="78.7">D11</text>
<text x="52.6" y="83.6">M7</text>
<text x="129.2" y="79.9">100E/150E</text>
<text x="178.6" y="81.9">C17</text>
<text x="186.6" y="82.8">560PF/50V</text>
<text x="211.6" y="82.2">18E</text>
<text x="44.2" y="87.3">D12</text>
<text x="102.6" y="87.6" transform="rotate(-90 102.6 87.6)">4.7UF/450V</text>
<text x="207.6" y="85.6">R22</text>
<text x="52.9" y="91.9">M7</text>
<text x="128.1" y="91.4">D5</text>
<text x="128.1" y="94.8">RS1M DO-214AC</text>
<text x="195.2" y="94.2">D6</text>
<text x="205.8" y="94.2">SS110</text>
<text x="232.7" y="94.5" transform="rotate(-90 232.7 94.5)">R15</text>
<text x="263" y="94.2">C25</text>
<text x="218.3" y="99.4" transform="rotate(-90 218.3 99.4)">470UF/10V</text>
<text x="243.5" y="96.8" transform="rotate(-90 243.5 96.8)">C20</text>
<text x="252.2" y="99.7" transform="rotate(-90 252.2 99.7)">100UF/10V</text>
<text x="263" y="97.7">100nf/50V</text>
<text x="214.8" y="106.8" transform="rotate(-90 214.8 106.8)">C9</text>
<text x="233.8" y="106.6" transform="rotate(-90 233.8 106.6)">1K/1206</text>
<text x="244" y="104.3">TP2</text>
<text x="159.8" y="109.7" transform="rotate(-90 159.8 109.7)">TRNSFMR EE-13</text>
<text x="192.4" y="111.5">R21</text>
<text x="117.7" y="117.2">U2</text>
<text x="192.4" y="114.3">10K</text>
<text x="244" y="116">T POINT A</text>
<text x="120.6" y="131.5">LNK623</text>
<text x="192.4" y="131.5">R31</text>
<text x="192.4" y="134.4">1K8</text>
<text x="154.8" y="145.9">C16</text>
<text x="154.8" y="148.5">1UF/16V</text>
<text x="192.4" y="145.9">R30</text>
<text x="192.4" y="148.8">2K2</text>
</g>
<g font-size="2.6" fill="#004080">
<text x="222.5" y="47.2">Vin</text>
<text x="243" y="50">Vout</text>
<text x="222.5" y="58.6">Inhibit</text>
<text x="236.6" y="58.9" transform="rotate(-90 236.6 58.9)">GND</text>
<text x="244.6" y="58.6">NC</text>
<text x="124.7" y="123.9" transform="rotate(-90 124.7 123.9)">D</text>
<text x="133.1" y="130.4">FB</text>
<text x="132.9" y="136.1">BP</text>
<text x="124.7" y="142.1" transform="rotate(-90 124.7 142.1)">S1</text>
<text x="127.6" y="142.1" transform="rotate(-90 127.6 142.1)">S2</text>
<text x="133.3" y="142.1" transform="rotate(-90 133.3 142.1)">S3</text>
<text x="136.2" y="142.1" transform="rotate(-90 136.2 142.1)">S4</text>
</g>
<g font-size="2.6" fill="#f00">
<text x="4.9" y="52.3">L</text>
<text x="4.9" y="89.6">N</text>
</g>
<text font-size="2.6" fill="#00f" x="228.2" y="199.6">Wednesday, March 16, 2022</text>
<g font-size="2.3">
<text x="197.8" y="199.1">Designed by</text>
<text x="213.6" y="199.1">Checked by</text>
</g>
<g font-size="2">
<text x="30.2" y="2.2">5</text>
<text x="84.7" y="2.2">4</text>
<text x="139.2" y="2.2">3</text>
<text x="193.8" y="2.2">2</text>
<text x="248.3" y="2.2">1</text>
<text x=".8" y="29.8">D</text>
<text x="276.3" y="29.8">D</text>
<text x=".8" y="80.1">C</text>
<text x="276.3" y="80.1">C</text>
<text x=".8" y="130.3">B</text>
<text x="276.3" y="130.3">B</text>
<text x=".8" y="180.5">A</text>
<text x="276.3" y="180.5">A</text>
<text x="30.2" y="206">5</text>
<text x="84.7" y="206">4</text>
<text x="139.2" y="206">3</text>
<text x="193.8" y="206">2</text>
<text x="248.3" y="206">1</text>
</g>
</svg>
